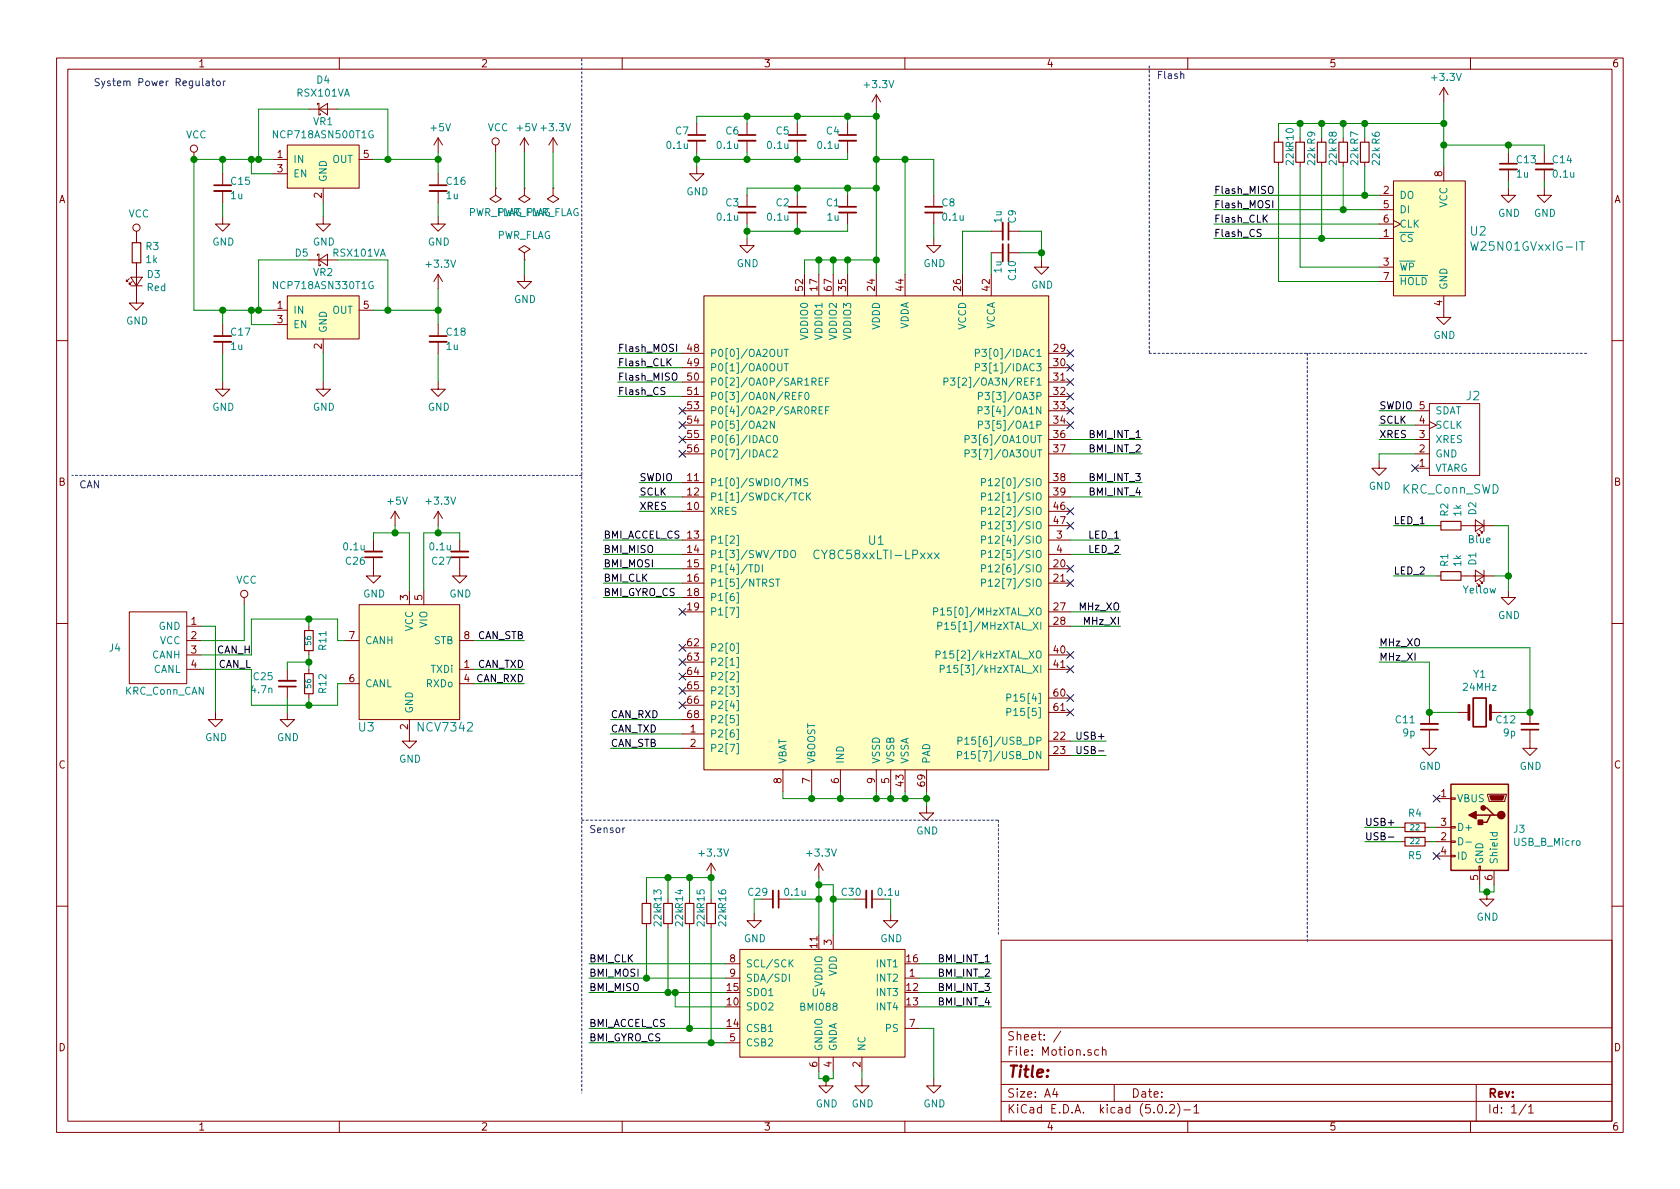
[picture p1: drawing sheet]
<svg xmlns="http://www.w3.org/2000/svg" width="297mm" height="210mm" viewBox="0 0 297 210" stroke-linecap="round" stroke-linejoin="round" font-family="sans-serif">
<g fill="none" stroke="#840000" stroke-width=".18">
<path d="M10 10.3h277v189.9h-277zM12 12.2h273v186.1h-273zM54.6 19.3h5.1M56.1 18.5v-.2h.3v2h.2v-.2M56.4 19.3l1.5-1v2zM60 10.3v1.9M110 10.3v1.9M154.9 16.8l-.7 1.2M154.9 16.8v2.5M154.9 16.8l.8 1.2M160 10.3v1.9M210 10.3v1.9"/>
<path d="M255.3 15.5v2.5M255.3 15.5l-.8 1.3M255.3 15.5l.7 1.3M260 10.3v1.9M34.3 26.9v1.3M39.4 38.3v1.3h1.2l-1.2 1.3-1.3-1.3h1.3M39.4 30.7v2.1M39.4 33.8v2M48.3 28.2h2.5M48.3 30.7h2.5M50.8 25.6h12.7v7.7h-12.7zM57.1 38.3v1.3h1.3l-1.3 1.3-1.2-1.3h1.2"/>
<path d="M57.1 33.3v2.5M63.5 28.2h2.5M77.5 38.3v1.3h1.2l-1.2 1.3-1.3-1.3h1.3M77.5 24.4v2.5M77.5 30.7v2.1M77.5 33.8v2M77.5 24.4l-.8 1.2M77.5 24.4l.7 1.2M87.6 33.3v1.2l1 .7-1 .6-1-.6 1-.7M87.6 33.3h.1M87.6 25.6v1.3M92.7 33.3v1.2l1 .7-1 .6-1-.6 1-.7"/>
<path d="M92.7 33.3h.1M92.7 24.4l-.8 1.2M92.7 24.4v2.5M92.7 24.4l.8 1.2M97.8 33.3v1.2l1 .7-1 .6-1-.6 1-.7M97.8 33.3h.1M97.8 24.4l-.8 1.2M97.8 24.4v2.5M97.8 24.4l.8 1.2M123.2 29.5v1.2h1.3l-1.3 1.3-1.3-1.3h1.3M123.2 21.8v2.1M123.2 24.9v2"/>
<path d="M132.1 21.8v2.1M132.1 24.9v2M132.1 34.5v2.1M132.1 37.6v2M141 21.8v2.1M141 24.9v2M141 34.5v2.1M141 37.6v2M149.9 21.8v2.1M149.9 24.9v2M149.9 34.5v2.1M149.9 37.6v2"/>
<path d="M165.1 34.5v2.1M165.1 37.6v2M226.1 24.4v.7M226.1 28.7v.8M229.9 24.4v.7M229.9 28.7v.8M233.7 24.4v.7M233.7 28.7v.8M237.5 24.4v.7M237.5 28.7v.8M241.3 24.4v.7M241.3 28.7v.8"/>
<path d="M243.8 34.5h2.6M243.8 37.1h2.6M243.8 39.6h2.6M246.4 32h12.7v20.3h-12.7zM246.4 39l1.2 .6-1.2 .7M255.3 29.5v2.5M266.7 33.3v1.2h1.3l-1.3 1.3-1.3-1.3h1.3M266.7 26.9v2.1M266.7 30v2M273 33.3v1.2h1.3l-1.3 1.3-1.2-1.3h1.2M273 26.9v2.1M273 30v2"/>
<path d="M22.9 49.3l-.5 .5v-.3v.3h.2M23.1 49h2l-1 1.5zM23.1 50.5h2M23.4 49.8l-.5 .5v-.3v.3h.2M24.1 46.5v7.1h1.3l-1.3 1.3-1.2-1.3h1.2M24.1 40.9v2M39.4 57.4v2M48.3 54.9h2.5M48.3 57.4h2.5M50.8 52.3h12.7v7.6h-12.7zM54.6 46h5.1M56.1 45.2v-.2h.3v2h.2v-.3"/>
<path d="M56.4 46l1.5-1v2zM57.1 59.9v2.6M63.5 54.9h2.5M77.5 48.5v2.5M77.5 57.4v2M77.5 48.5l-.8 1.3M77.5 48.5l.7 1.3M92.7 48.5v1.3h1.3l-1.3 1.2-1.3-1.2h1.3M92.7 44.7l1-.6-1-.7-1 .7 1 .6v1.3M92.7 46h.1M124.5 52.3h60.9v83.8h-60.9zM132.1 42.2v1.2h1.2l-1.2 1.3-1.3-1.3h1.3"/>
<path d="M142.2 48.5v3.8M144.8 48.5v3.8M147.3 48.5v3.8M149.9 48.5v3.8M154.9 48.5v3.8M160 48.5v3.8M165.1 42.2v1.2h1.3l-1.3 1.3-1.3-1.3h1.3M170.2 48.5v3.8M175.3 40.9h2M175.3 44.7h2M175.3 48.5v3.8M178.3 40.9h2"/>
<path d="M178.3 44.7h2M184.1 46v1.2h1.3l-1.3 1.3-1.2-1.3h1.2M243.8 42.2h2.6M243.8 47.2h2.6M243.8 49.8h2.6M255.3 52.3v3.8h1.2l-1.2 1.3-1.3-1.3h1.3M10 60.2h2M39.4 67.6v1.2h1.2l-1.2 1.3-1.3-1.3h1.3M39.4 60.4v2.1M57.1 67.6v1.2h1.3l-1.3 1.3-1.2-1.3h1.2M77.5 67.6v1.2h1.2l-1.2 1.3-1.3-1.3h1.3M77.5 60.4v2.1"/>
<path d="M120.6 77.7h3.9M120.6 75.2h3.9M120.6 72.6h3.9M120.6 62.5h3.9M120.6 65h3.9M120.6 67.6h3.9M120.6 70.1h3.9M185.4 77.7h3.8M185.4 75.2h3.8M185.4 72.6h3.8M185.4 62.5h3.8M185.4 65h3.8"/>
<path d="M185.4 67.6h3.8M185.4 70.1h3.8M250.2 77.7h2.5M250.2 75.2h2.5M250.2 72.6h2.5M252.7 71.4h8.9v12.7h-8.9zM252.7 74.5l1.3 .7-1.3 .6M285 60.2h2M66 98.5v3.3h1.3l-1.3 1.3-1.2-1.3h1.2M66 95.5v2M69.8 90.4l-.7 1.3M69.8 90.4v2.6"/>
<path d="M69.8 90.4l.8 1.3M77.5 90.4l-.8 1.3M77.5 90.4v2.6M77.5 90.4l.7 1.3M81.3 98.5v3.3h1.2l-1.2 1.3-1.3-1.3h1.3M81.3 95.5v2M120.6 80.3h3.9M120.6 90.4h3.9M120.6 85.3h3.9M120.6 87.9h3.9M120.6 95.5h3.9M120.6 98h3.9"/>
<path d="M185.4 80.3h3.8M185.4 93h3.8M185.4 90.4h3.8M185.4 85.3h3.8M185.4 87.9h3.8M185.4 95.5h3.8M185.4 98h3.8M243.8 81.5v1.3h1.3l-1.3 1.3-1.2-1.3h1.2M250.2 82.8h2.5M250.2 80.3h2.5M254 93h.8M258.3 93h5.9"/>
<path d="M260.9 91.9l1.5 1.1-1.5 1zM261.6 93.7l.5 .5h-.2h.2v-.2M262.4 91.9v2.1M10 110.3h2M22.9 108.2h10.1v12.7h-10.1zM33 118.4h2.6M33 113.3h2.6M33 110.7h2.6M33 115.8h2.6M43.2 105.7v1.2M50.8 118.4v2M54.6 110.7v.8"/>
<path d="M54.6 115.1v.7M54.6 118.4v.7M61 113.3h2.5M63.5 106.9h17.8v20.3h-17.8zM72.4 104.4v2.5M74.9 104.4v2.5M81.3 118.4h2.5M81.3 113.3h2.5M120.6 100.6h3.9M120.6 103.1h3.9M120.6 105.7h3.9M120.6 108.2h3.9"/>
<path d="M120.6 114.5h3.9M120.6 117.1h3.9M120.6 119.6h3.9M185.4 118.4h3.8M185.4 110.7h3.8M185.4 115.8h3.8M185.4 100.6h3.8M185.4 103.1h3.8M185.4 108.2h3.8M254 101.8h.8M258.3 101.8h5.9M260.9 100.8l1.5 1-1.5 1.1z"/>
<path d="M261.6 102.6l.5 .5h-.2h.2v-.2M262.4 100.8v2.1M266.7 104.4v1.3h1.3l-1.3 1.2-1.3-1.2h1.3M285 110.3h2M38.1 126v1.2h1.3l-1.3 1.3-1.3-1.3h1.3M50.8 126v1.2h1.3l-1.3 1.3-1.3-1.3h1.3M50.8 121.4v2M54.6 122.7v.7M61 120.9h2.5M72.4 127.2v3.9h1.3l-1.3 1.2-1.3-1.2h1.3M81.3 120.9h2.5M120.6 129.8h3.9"/>
<path d="M120.6 132.3h3.9M120.6 122.2h3.9M120.6 124.7h3.9M120.6 127.2h3.9M138.4 136.1v3.8M143.5 136.1v3.8M148.6 136.1v3.8M154.9 136.1v3.8M157.5 136.1v3.8M160 136.1v3.8M163.8 136.1v3.8M185.4 126h3.8"/>
<path d="M185.4 131.1h3.8M185.4 133.6h3.8M185.4 123.4h3.8M252.7 129v3.3h1.3l-1.3 1.3-1.2-1.3h1.2M252.7 126v2M257.8 126h1.9M263.5 126h1.9M270.5 129v3.3h1.3l-1.3 1.3-1.3-1.3h1.3M270.5 126v2M114.3 159v.8M118.1 159v.8M121.9 159v.8"/>
<path d="M125.7 152.6v2.6M125.7 159v.8M125.7 152.6l-.7 1.3M125.7 152.6l.8 1.3M134.6 159h2.1M137.7 159h2M144.8 152.6v2.6M144.8 152.6l-.8 1.3M144.8 152.6l.7 1.3M151.1 159h2.1M154.2 159h2M163.8 142.5v1.3h1.3l-1.3 1.2-1.2-1.2h1.2"/>
<path d="M247.6 146.3h.8M247.6 148.8h.8M252 146.3h.7M252 148.8h.7M254 146.3h2.5M254 148.8h2.5M254 141.2h2.5M254 151.4h2.5M256.5 151.3h.8v.2h-.8zM256.5 148.7h.8v.3h-.8zM256.5 146.2h.8v.2h-.8zM256.5 141.1h.8v.2h-.8z"/>
<path d="M261.5 153.2h.2v.7h-.2zM261.6 153.9v2.6M262.9 157.7v1.3h1.3l-1.3 1.3-1.3-1.3h1.3M263 140.5h3.3v.2l-.2 1h-2.8zM264.2 153.9v2.6M10 160.2h2M114.3 163.3v.8M118.1 163.3v.8M121.9 163.3v.8M125.7 163.3v.8M128.3 173h2.5M128.3 170.4h2.5"/>
<path d="M130.8 167.9h29.2v19h-29.2zM133.3 161.5v1.3h1.3l-1.3 1.3-1.2-1.3h1.2M147.3 165.3v2.6M157.5 161.5v1.3h1.2l-1.2 1.3-1.3-1.3h1.3M160 173h2.6M177 166.3h108v32h-108zM285 160.2h2M60 198.3v1.9M110 198.3v1.9M128.3 184.4h2.5M144.8 186.9v2.6M146 190.7v1.3h1.3l-1.3 1.3-1.2-1.3h1.2"/>
<path d="M147.3 186.9v2.6M152.4 190.7v1.3h1.3l-1.3 1.3-1.3-1.3h1.3M152.4 186.9v2.6M160 198.3v1.9M160 181.9h2.6M165.1 190.7v1.3h1.3l-1.3 1.3-1.3-1.3h1.3M177 194.8h108M177 191.8h108M177 187.8h108M177 181.8h108M186.5 192.5l-.4 1h1M186.8 193v1"/>
<path d="M187.6 182.3l-1.3 2M194.3 185.7l-.5-.1-.3 .3 .1 .6 .2 .1 .5-.1M194.9 185.7h.1a.37 .37 0 0 1 .6 .1v.8M194.9 185.1v1.5M197 191.8v3M204.8 195.5l.4-.2a.94 .94 0 0 1 0 1.5 .79 .79 0 0 1-.4-1.3zM206.2 196.7v.1M206.8 195.5l.2-.2h.4l.2 .2 .1 .3-.1 .2-.8 .8h.9M208.2 195.1a1.71 1.71 0 0 1 0 2.3M209.3 196.3h1.2M210 198.3v1.9M211.1 195.8l.4-.5v1.5"/>
<path d="M211.1 196.8h.9M260 198.3v1.9M261 191.8v6.5M269.8 195.2l-1.2 2M270.3 195.8l.4-.5v1.5M270.3 196.8h.8"/>
<circle cx="34.3" cy="26.3" r=".63"/>
<circle cx="87.6" cy="25" r=".63"/>
<circle cx="24.1" cy="40.3" r=".63"/>
<circle cx="43.2" cy="105" r=".63"/>
</g>
<g fill="none" stroke="#008400" stroke-width=".18">
<path d="M54.6 19.3h-8.9v8.9M59.7 19.3h8.9v8.9M154.9 19.3v29.2M255.3 18v11.5M39.4 28.2v2.5M39.4 35.8v2.5M44.4 28.2v2.5h3.9M48.3 28.2h-14v26.7h14M57.1 35.8v2.5M66 28.2h11.5M77.5 26.9v3.8M77.5 35.8v2.5"/>
<path d="M87.6 26.9v6.4M92.7 26.9v6.4M97.8 26.9v6.4M123.2 26.9v2.6M132.1 20.6v1.2M132.1 26.9v1.3M132.1 39.6v2.6M141 20.6v1.2M141 26.9v1.3M141 33.3v1.2M141 39.6v1.3M149.9 20.6v1.2"/>
<path d="M149.9 26.9v1.3h-26.7M149.9 33.3v1.2M149.9 39.6v1.3h-17.8M154.9 20.6h-31.7v1.2M154.9 33.3h-22.8v1.2M154.9 28.2h10.2v6.3M160 28.2v20.3M165.1 39.6v2.6M214.6 34.5h29.2M214.6 37.1h29.2M214.6 39.6h29.2M226.1 29.5v20.3h17.7"/>
<path d="M229.9 21.8v2.6M229.9 29.5v17.7h13.9M233.7 21.8v2.6M233.7 29.5v12.7M237.5 21.8v2.6M237.5 29.5v7.6M241.3 21.8v2.6M241.3 29.5v5M255.3 25.6h17.7v1.3M255.3 21.8h-29.2v2.6M266.7 25.6v1.3M266.7 32v1.3"/>
<path d="M273 32v1.3M39.4 54.9v2.5M44.4 54.9v2.5h3.9M54.6 46h-8.9v8.9M59.7 46h8.9v8.9M66 54.9h11.5M77.5 51v6.4M92.7 46v2.5M144.8 46v2.5M147.3 46v2.5M149.9 46v2.5M154.9 46h-12.7v2.5"/>
<path d="M175.3 40.9h-5.1v7.6M175.3 44.7v3.8M180.3 40.9h3.8v5.1M180.3 44.7h3.8M214.6 42.2h29.2M39.4 62.5v5.1M57.1 62.5v5.1M77.5 62.5v5.1M109.2 62.5h11.4M109.2 70.1h11.4M109.2 67.6h11.4M109.2 65h11.4"/>
<path d="M189.2 77.7h12.7M243.8 72.6h6.4M243.8 75.2h6.4M243.8 77.7h6.4M66 95.5v-1.3h6.4v10.2M69.8 93v1.2M77.5 93v1.2M81.3 95.5v-1.3h-6.4v10.2M106.7 95.5h13.9M106.7 98h13.9M113 85.3h7.6M113 87.9h7.6"/>
<path d="M113 90.4h7.6M189.2 95.5h8.9M189.2 98h8.9M189.2 80.3h12.7M189.2 85.3h12.7M189.2 87.9h12.7M246.4 93h7.6M250.2 80.3h-6.4v1.2M264.2 93h2.5v11.4M35.6 118.4h8.8v6.3h15.3v-3.8h1.3M35.6 110.7h2.5v15.3M43.2 106.9v6.4h-7.6"/>
<path d="M54.6 109.5v1.2M54.6 115.8v2.6M54.6 117.1h-3.8v1.3M61 113.3h-1.3v-3.8h-15.3v6.3h-8.8M83.8 113.3h8.9M83.8 118.4h8.9M106.7 100.6h13.9M106.7 103.1h13.9M106.7 105.7h13.9M189.2 110.7h8.9M189.2 108.2h8.9M243.8 117.1h8.9v8.9h5.1"/>
<path d="M243.8 114.5h26.7v11.5h-5.1M246.4 101.8h7.6M264.2 101.8h2.5M50.8 123.4v2.6M54.6 123.4v1.3M83.8 120.9h8.9M107.9 127.2h12.7M107.9 129.8h12.7M107.9 132.3h12.7M138.4 139.9v1.3h25.4M143.5 139.9v1.3M148.6 139.9v1.3"/>
<path d="M154.9 139.9v1.3M157.5 139.9v1.3M160 139.9v1.3M163.8 139.9v2.6M189.2 131.1h6.4M189.2 133.6h6.4M114.3 159v-3.8h11.4v3.8M118.1 155.2v3.8M121.9 155.2v3.8M133.3 159v2.5M139.7 159h5.1M144.8 155.2v10.1"/>
<path d="M144.8 156.5h2.5v8.8M147.3 159h3.8M157.5 159v2.5M241.3 148.8h6.3M241.3 146.3h6.3M252.7 148.8h1.3M252.7 146.3h1.3M261.6 156.5v1.2h2.6v-1.2M104.1 170.4h24.2M104.1 173h24.2M104.1 175.5h24.2M114.3 164.1v8.9"/>
<path d="M118.1 164.1v11.4M119.4 175.5v2.5h8.9M121.9 164.1v17.8M125.7 164.1v20.3M162.6 170.4h12.7M162.6 173h12.7M162.6 175.5h12.7M162.6 178h12.7M104.1 181.9h24.2M104.1 184.4h24.2M144.8 189.5v1.2h2.5v-1.2M152.4 189.5v1.2"/>
<path d="M162.6 181.9h2.5v8.8"/>
</g>
<g fill="#008400" stroke="#008400" stroke-width=".25">
<circle cx="163.8" cy="141.2" r=".51"/>
<circle cx="143.5" cy="141.2" r=".51"/>
<circle cx="148.6" cy="141.2" r=".51"/>
<circle cx="154.9" cy="141.2" r=".51"/>
<circle cx="157.5" cy="141.2" r=".51"/>
<circle cx="160" cy="141.2" r=".51"/>
<circle cx="154.9" cy="20.6" r=".51"/>
<circle cx="132.1" cy="20.6" r=".51"/>
<circle cx="141" cy="20.6" r=".51"/>
<circle cx="149.9" cy="20.6" r=".51"/>
<circle cx="132.1" cy="28.2" r=".51"/>
<circle cx="141" cy="28.2" r=".51"/>
<circle cx="123.2" cy="28.2" r=".51"/>
<circle cx="154.9" cy="33.3" r=".51"/>
<circle cx="141" cy="33.3" r=".51"/>
<circle cx="149.9" cy="33.3" r=".51"/>
<circle cx="141" cy="40.9" r=".51"/>
<circle cx="132.1" cy="40.9" r=".51"/>
<circle cx="154.9" cy="46" r=".51"/>
<circle cx="144.8" cy="46" r=".51"/>
<circle cx="147.3" cy="46" r=".51"/>
<circle cx="149.9" cy="46" r=".51"/>
<circle cx="184.2" cy="44.7" r=".51"/>
<circle cx="262.9" cy="157.7" r=".51"/>
<circle cx="54.6" cy="117.1" r=".51"/>
<circle cx="54.6" cy="109.5" r=".51"/>
<circle cx="54.6" cy="124.7" r=".51"/>
<circle cx="77.5" cy="94.2" r=".51"/>
<circle cx="69.9" cy="94.2" r=".51"/>
<circle cx="44.5" cy="28.2" r=".51"/>
<circle cx="39.4" cy="28.2" r=".51"/>
<circle cx="39.4" cy="54.9" r=".51"/>
<circle cx="77.5" cy="54.9" r=".51"/>
<circle cx="77.5" cy="28.2" r=".51"/>
<circle cx="154.9" cy="28.2" r=".51"/>
<circle cx="160" cy="28.2" r=".51"/>
<circle cx="44.5" cy="54.9" r=".51"/>
<circle cx="68.6" cy="28.2" r=".51"/>
<circle cx="45.7" cy="28.2" r=".51"/>
<circle cx="68.6" cy="54.9" r=".51"/>
<circle cx="45.7" cy="54.9" r=".51"/>
<circle cx="34.3" cy="28.2" r=".51"/>
<circle cx="237.5" cy="21.8" r=".51"/>
<circle cx="233.7" cy="21.8" r=".51"/>
<circle cx="229.9" cy="21.8" r=".51"/>
<circle cx="241.3" cy="34.5" r=".51"/>
<circle cx="237.5" cy="37.1" r=".51"/>
<circle cx="233.7" cy="42.2" r=".51"/>
<circle cx="241.3" cy="21.8" r=".51"/>
<circle cx="255.3" cy="21.8" r=".51"/>
<circle cx="255.3" cy="25.6" r=".51"/>
<circle cx="266.7" cy="25.6" r=".51"/>
<circle cx="252.7" cy="126" r=".51"/>
<circle cx="270.5" cy="126" r=".51"/>
<circle cx="266.7" cy="101.8" r=".51"/>
<circle cx="144.8" cy="156.5" r=".51"/>
<circle cx="147.3" cy="159" r=".51"/>
<circle cx="144.8" cy="159" r=".51"/>
<circle cx="146" cy="190.7" r=".51"/>
<circle cx="119.4" cy="175.5" r=".51"/>
<circle cx="125.7" cy="155.2" r=".51"/>
<circle cx="121.9" cy="155.2" r=".51"/>
<circle cx="118.1" cy="155.2" r=".51"/>
<circle cx="125.7" cy="184.4" r=".51"/>
<circle cx="121.9" cy="181.9" r=".51"/>
<circle cx="118.1" cy="175.5" r=".51"/>
<circle cx="114.3" cy="173" r=".51"/>
</g>
<g fill="none" stroke="#840000" stroke-width=".33">
<path d="M37.8 33.8h3.1M75.9 33.8h3.1M121.7 24.9h3M130.6 24.9h3M130.6 37.6h3M139.4 24.9h3.1M139.4 37.6h3.1M148.3 24.9h3.1M148.3 37.6h3.1M163.6 37.6h3M177.3 39.4v3M265.2 30h3"/>
<path d="M271.5 30h3.1M177.3 43.2v3M37.8 60.4h3.1M75.9 60.4h3.1M64.5 97.5h3.1M79.8 97.5h3M49.3 120.4h3M251.2 128h3.1M269 128h3M136.7 157.5v3M153.2 157.5v3"/>
</g>
<g fill="none" stroke="#840000" stroke-width=".3">
<path d="M37.8 32.8h3.1M75.9 32.8h3.1M121.7 23.9h3M130.6 23.9h3M130.6 36.6h3M139.4 23.9h3.1M139.4 36.6h3.1M148.3 23.9h3.1M148.3 36.6h3.1M163.6 36.6h3M178.3 39.4v3M265.2 29h3"/>
<path d="M271.5 29h3.1M37.8 59.4h3.1M75.9 59.4h3.1M178.3 43.2v3M64.5 98.5h3.1M79.8 98.5h3M49.3 121.4h3M251.2 129h3.1M260.5 123.4h2.3v5.1h-2.3zM269 129h3M137.7 157.5v3M154.2 157.5v3"/>
</g>
<g fill="none" stroke="#000084" stroke-width=".18">
<path d="M120 74.6l1.3 1.2M120 77.1l1.3 1.2M120 79.6l1.3 1.3M120 72l1.3 1.2M121.3 74.6l-1.3 1.2M121.3 77.1l-1.3 1.2M121.3 79.6l-1.3 1.3M121.3 72l-1.3 1.2M188.6 72l1.2 1.2M188.6 74.6l1.2 1.2M188.6 61.9l1.2 1.2M188.6 64.4l1.2 1.2"/>
<path d="M188.6 66.9l1.2 1.3M188.6 69.5l1.2 1.2M189.8 72l-1.2 1.2M189.8 74.6l-1.2 1.2M189.8 61.9l-1.2 1.2M189.8 64.4l-1.2 1.2M189.8 66.9l-1.2 1.3M189.8 69.5l-1.2 1.2M188.6 89.8l1.2 1.2M188.6 92.3l1.2 1.3M188.6 100l1.2 1.2M189.8 89.8l-1.2 1.2"/>
<path d="M189.8 92.3l-1.2 1.3M189.8 100l-1.2 1.2M249.6 82.2l1.2 1.2M250.8 82.2l-1.2 1.2M120 107.6l1.3 1.2M120 113.9l1.3 1.3M120 116.5l1.3 1.2M120 119l1.3 1.2M121.3 107.6l-1.3 1.2M121.3 113.9l-1.3 1.3M121.3 116.5l-1.3 1.2M121.3 119l-1.3 1.2"/>
<path d="M188.6 115.2l1.2 1.2M188.6 117.7l1.2 1.3M188.6 102.5l1.2 1.2M189.8 115.2l-1.2 1.2M189.8 117.7l-1.2 1.3M189.8 102.5l-1.2 1.2M120 121.6l1.3 1.2M120 124.1l1.3 1.2M121.3 121.6l-1.3 1.2M121.3 124.1l-1.3 1.2M188.6 122.8l1.2 1.2M188.6 125.4l1.2 1.2"/>
<path d="M189.8 122.8l-1.2 1.2M189.8 125.4l-1.2 1.2M253.4 150.8l1.2 1.2M253.4 140.6l1.2 1.2M254.6 150.8l-1.2 1.2M254.6 140.6l-1.2 1.2"/>
</g>
<g fill="none" stroke="#840000" stroke-width=".2">
<path d="M225.3 25.1h1.5v3.6h-1.5zM229.1 25.1h1.5v3.6h-1.5zM232.9 25.1h1.5v3.6h-1.5zM236.7 25.1h1.6v3.6h-1.6zM240.5 25.1h1.6v3.6h-1.6zM23.4 42.9h1.5v3.6h-1.5zM254.8 92.2h3.5v1.5h-3.5zM53.8 111.5h1.6v3.6h-1.6zM53.8 119.1h1.6v3.6h-1.6zM254.8 101.1h3.5v1.5h-3.5zM113.5 159.8h1.6v3.5h-1.6zM117.3 159.8h1.6v3.5h-1.6z"/>
<path d="M121.2 159.8h1.5v3.5h-1.5zM125 159.8h1.5v3.5h-1.5zM248.4 145.5h3.6v1.6h-3.6zM248.4 148.1h3.6v1.5h-3.6z"/>
</g>
<g fill="#ffffc2" stroke="#ffffc2" stroke-width=".18">
<path d="M63.5 106.9h17.8v20.3h-17.8z"/>
<path d="M50.8 52.3h12.7v7.6h-12.7z"/>
<path d="M50.8 25.6h12.7v7.7h-12.7z"/>
<path d="M256.5 138.7h10.2v15.2h-10.2z"/>
<path d="M246.4 32h12.7v20.3h-12.7z"/>
<path d="M130.8 167.9h29.2v19h-29.2z"/>
<path d="M124.5 52.3h60.9v83.8h-60.9z"/>
</g>
<path d="M223.5 38.6l.6 .7M224.1 38l-.8 .8M224.3 33.1a.45 .45 0 0 1 .7 0 .88 .88 0 0 1-.2 1.1h-.4a1.07 1.07 0 0 1-.1-1.1zM225 35.5v1.2M223 40.6h-.5l-.2 .1-.1 .2 .2 .2 .5 .2 .1 .3-.3 .2h-.5M117.6 68.6l-.5-.1-.2 .1-.1 .3 .2 .2 .4 .1 .2 .3-.3 .3-.5-.1M118.1 64l.6 .7M118.7 63.4l-.8 .8M118.9 66.1a.45 .45 0 0 1 .7 0 .88 .88 0 0 1-.2 1.1h-.4a1.07 1.07 0 0 1-.1-1.1zM119.6 60.9v1.2M190.4 132v1l.3 .3h.2l.2-.3v-1M245.5 148h1" fill="none" stroke="#000" stroke-width=".18"/>
<path d="M102.9 10.4v182.9M203.2 11.7v50.8M203.2 62.5h77.5M231.1 62.5v104.1M102.9 84.1h-90.2M102.9 145h73.6M176.5 145v20.3" fill="none" stroke="#0000c2" stroke-width=".18" stroke-dasharray=".4 .4"/>
<path d="M36.5 14.4h.5v.8M37 14.6l-.4 .1-.2 .2 .1 .2h.5M37.4 14.3h.5M37.6 13.9v1.1l.3 .2M38.4 14.4l.3-.1 .2 .1-.1 .7-.3 .1-.2-.3zM39.5 14.3v.9M39.9 14.3l-.4 .2M208.8 13.2l.1-.2 .3 .1 .1 .8M110.5 146.4l-.4 .2" fill="none" stroke="#0000c2" stroke-width=".18"/>
<g fill="none" stroke="#008484" stroke-width=".18">
<path d="M65.9 23.2a.59 .59 0 0 0-.7 .6 .59 .59 0 0 0 .7 .5l.1-.5h-.2M65.9 49.9a.59 .59 0 0 0-.7 .5 .59 .59 0 0 0 .7 .6l.1-.5h-.2M260 42.7l.4 1.6 .3-1.1 .3 1.1 .4-1.6M279.3 42.7h.9M134.9 74.6l.5-.1 .2 .3v.2l-.8 .7h.8M136.2 77.1a.6 .6 0 0 0-.8 .4 .6 .6 0 0 0 .6 .8l.2-.1M136.2 79.7a.6 .6 0 0 0-.8 .4 .6 .6 0 0 0 .6 .7l.2-.1M136.7 79.7l.5-.2 .3 .4-.8 .9h.8M136.9 74.5v1.2l-.7-1.2v1.2M136.9 77.1l.1-.1a.67 .67 0 0 1 .5 .6 .67 .67 0 0 1-.5 .7 .83 .83 0 0 1-.1-1.2zM137.5 61.8v1l.2 .2h.4l.2-.2v-1M137.5 64.3v1l.2 .3 .4-.1 .2-.2v-1"/>
<path d="M138.7 61.8h.7M138.7 64.3h.7M139 61.8v1.2M139 64.3v1.3M140.1 70h.4M140.7 69.4h-.6v1.3h.6M141.3 70h.4M141.9 69.4h-.6v1.3M142.4 69.5l.2-.1a.67 .67 0 0 1 .4 .6 .67 .67 0 0 1-.4 .7l-.3-.3v-.2zM143.6 67.5h.6l.1-.2-.1-.3-.2-.2h-.4v1.3M143.6 72.6l.6-.1 .1-.1-.1-.3-.2-.2h-.4v1.3M143.9 67.5l.4 .6"/>
<path d="M143.9 72.6l.4 .6M144.8 67.5h.5M144.8 72.5h.5M145.4 66.8h-.6v1.3h.6M145.4 71.9h-.6v1.3h.6M146 67.5h.4M146 72.5h.4M146.6 66.8h-.6v1.3M146.6 71.9h-.6v1.3M166.9 67.5h.6l.1-.5-.2-.2h-.5v1.3M168 66.8h.8l-.4 .5 .4 .2v.5l-.2 .1-.6-.1M170.6 77.7l.7-.1v-.5l-.7-.1v1.3"/>
<path d="M172.5 62.4h.6v-.5l-.2-.1h-.4v1.2M172.5 65l.6-.1v-.5l-.2-.1h-.4v1.3M172.9 72.6l.7-.1v-.4l-.2-.2h-.5v1.3M173 70h.6l.1-.2v-.3l-.2-.1h-.5v1.3M173 75.1h.6l.1-.2v-.3l-.2-.1h-.5v1.2M173.6 61.8h.8l-.4 .4 .3 .2v.5l-.1 .1-.6-.1M173.6 64.3h.8l-.4 .5 .3 .1v.6l-.1 .1-.6-.1M174.1 71.9h.8l-.5 .5 .4 .1v.6l-.1 .1-.6-.1M174.2 69.4h.7l-.4 .5 .4 .1-.1 .6-.5 .1-.1-.2M174.2 74.5h.7l-.4 .4 .4 .2v.5l-.2 .1-.5-.1M130.3 94.7h.3v1.8h-.3M133.5 99.9a.64 .64 0 0 1 .7 .6 .64 .64 0 0 1-.7 .6z"/>
<path d="M134.8 99.9v1.2M138.6 97.3a.64 .64 0 0 1 .7 .7 .64 .64 0 0 1-.7 .6zM139.9 97.5l.2-.2a.45 .45 0 0 1 .6 .5v.4l-.2 .3h-.5a.92 .92 0 0 1-.1-1zM140.7 85.9v-1.3l.4 .9 .5-.9v1.3M142.1 87.3a.51 .51 0 0 0-.7 0 .51 .51 0 0 0-.1 .6 .46 .46 0 0 0 .2 .5 .46 .46 0 0 0 .6-.1M142.6 87.2v1.2M142.8 87.7l.5 .7M142.8 84.7l-.5-.1-.1 .2v.3l.5 .3 .1 .3-.2 .2-.5-.1M143.3 87.2l-.7 .7M144.8 97.4a.62 .62 0 0 0-.7 0 .62 .62 0 0 0-.2 .7 .57 .57 0 0 0 .3 .6 .57 .57 0 0 0 .6-.1M165.2 97.8l.8 1M166 97.8l-.8 1"/>
<path d="M170.6 80.2l.7-.1v-.4l-.7-.2v1.3M173.6 95.4h.6v-.5l-.2-.1h-.4v1.3M173.6 85.3l.6-.1v-.4l-.2-.2h-.4v1.3M173.6 87.8h.6v-.5l-.2-.1h-.4v1.2M173.6 98l.6-.1v-.4l-.2-.2h-.4v1.3M173.6 90.4l.6-.1v-.5l-.2-.1h-.4v1.3M173.6 92.9h.6v-.5l-.2-.2h-.4v1.3M174.8 95.1l.3-.3v1.3M174.8 85l.3-.4v1.3M174.8 87.5l.3-.3v1.2M174.8 97.7l.3-.4v1.3M174.8 90.1l.3-.4v1.3"/>
<path d="M174.8 92.6l.3-.4v1.3M174.8 96.1h.7M174.8 85.9h.7M174.8 88.4h.7M174.8 98.6h.7M174.8 91h.7M174.8 93.5h.7M130.3 104.8h.3v1.8h-.3M130.3 107.4h.3v1.8h-.3M130.3 113.7h.3v1.8h-.3M130.3 116.3h.3v1.8h-.3M130.3 118.8h.3v1.8h-.3"/>
<path d="M136.8 102.5l-.5-.1-.2 .1v.4l.6 .2 .1 .3-.2 .3-.5-.1M137.2 102.4h.7M137.5 102.4v1.3M165.1 108.1l.7-.1v-.4l-.7-.1v1.3M165.5 115.8l.6-.1 .1-.2v-.3l-.2-.1h-.5v1.3M165.8 110.7l.6-.1 .1-.1v-.3l-.2-.2h-.5v1.3M166.2 118.3l.7-.1v-.4l-.2-.2h-.5v1.3M166.3 107.8l.3-.3v1.3M166.3 108.8h.7M166.7 115.5l.4-.4v1.3M166.7 116.4h.7M167 110.4l.4-.4v1.3"/>
<path d="M167 111.3h.7M167.4 118l.4-.4v1.3M167.4 118.9h.8M173.6 100.5h.6v-.5l-.2-.1h-.4v1.2M173.6 103.1l.6-.1v-.5l-.2-.1h-.4v1.3M174.8 100.2l.3-.3v1.2M174.8 102.8l.3-.4v1.3M174.8 101.1h.7M174.8 103.7h.7M130.3 129h.3v1.8h-.3M130.3 131.5h.3v1.8h-.3M130.3 121.3h.3v1.9h-.3"/>
<path d="M130.3 123.9h.3v1.8h-.3M130.3 126.4h.3v1.8h-.3M169.3 133.5h.6l.2-.2-.1-.3-.2-.1h-.5v1.3M169.4 131l.7-.1v-.4l-.7-.2v1.3M170.5 133.2l.4-.3v1.3M170.5 134.2h.7M170.6 130.7l.3-.4v1.3M170.6 131.6h.7M178 123.4l.6-.1 .1-.4-.2-.2h-.5v1.3M178 125.9h.6l.1-.5-.2-.1h-.5v1.2M257.9 148.1a.64 .64 0 0 1 .8 .7 .64 .64 0 0 1-.8 .6zM259.2 148.9h1"/>
<path d="M263.4 147.2h1.3M263.9 147.2v.4l.2 .2 .6-.1v-.5M139.6 172.3v1.2M139.7 170.3l.5 .7M140.2 169.7l-.7 .8"/>
</g>
<path d="M259.7 124.7v2.5M263.5 124.7v2.5" fill="none" stroke="#840000" stroke-width=".51"/>
<path d="M256.5 138.7h10.2v15.2h-10.2zM261 144.1h2.5M262.3 142.9h.6l1.3 1.2h.6M264.2 144.1h-.7l-.6 1.3h-1.3" fill="none" stroke="#840000" stroke-width=".25"/>
<g fill="#840000" stroke="#840000" stroke-width=".25">
<path d="M261.4 145h.7v.8h-.7z"/>
<path d="M259.7 144.1l1.3-.6v1.3z"/>
<circle cx="265.4" cy="144.1" r=".63"/>
<circle cx="262.3" cy="142.9" r=".38"/>
</g>
<path d="M263.4 140.7h2.5l-.2 .8h-2z" fill="#840000" stroke="#840000" stroke-width=".18"/>
<text font-size="2.8" fill="#840000" x="178" y="190.5">Title:</text>
<g font-size="2.1" fill="#008484">
<text x="260" y="41.7">U2</text>
<text x="260.8" y="44.3">W25N01GVxxIG-IT</text>
<text x="259.3" y="70.8">J2</text>
<text x="247.9" y="87.3">KRC_Conn_SWD</text>
<text x="144.7" y="98.9">CY8C58xxLTI-LPxxx</text>
<text x="153.6" y="96.3">U1</text>
<text x="63.4" y="129.4">U3</text>
<text x="74.1" y="129.4">NCV7342</text>
</g>
<g font-size="2.1" fill="#840000">
<text x="178" y="184">Sheet: /</text>
<text x="178" y="186.7">File: Motion.sch</text>
<text x="178" y="196.9">KiCad E.D.A. kicad (5.0.2)-1</text>
<text x="178" y="194.1">Size: A4</text>
<text x="200" y="194.1">Date:</text>
<text x="263" y="194.1">Rev:</text>
<text x="263" y="196.9">Id: 1/1</text>
</g>
<g font-size="1.8" fill="#840000">
<text x="35" y="11.9">1</text>
<text x="85" y="11.9">2</text>
<text x="135" y="11.9">3</text>
<text x="185" y="11.9">4</text>
<text x="235" y="11.9">5</text>
<text x="285" y="11.9">6</text>
<text x="49" y="27.9">1</text>
<text x="64.3" y="27.9">5</text>
<text x="10.4" y="35.9">A</text>
<text x="49" y="30.5">3</text>
<text x="56.9" y="35" transform="rotate(-90 56.9 35)">2</text>
<text x="244.6" y="34.3">2</text>
<text x="255" y="31.2" transform="rotate(-90 255 31.2)">8</text>
<text x="285.4" y="35.9">A</text>
<text x="244.6" y="41.9">1</text>
<text x="244.6" y="36.8">5</text>
<text x="244.6" y="39.4">6</text>
<text x="244.6" y="47">3</text>
<text x="142" y="51.4" transform="rotate(-90 142 51.4)">52</text>
<text x="144.5" y="51.4" transform="rotate(-90 144.5 51.4)">17</text>
<text x="147.1" y="51.4" transform="rotate(-90 147.1 51.4)">67</text>
<text x="149.6" y="51.4" transform="rotate(-90 149.6 51.4)">35</text>
<text x="154.7" y="51.4" transform="rotate(-90 154.7 51.4)">24</text>
<text x="159.8" y="51.4" transform="rotate(-90 159.8 51.4)">44</text>
<text x="169.9" y="51.4" transform="rotate(-90 169.9 51.4)">26</text>
<text x="175" y="51.4" transform="rotate(-90 175 51.4)">42</text>
<text x="244.6" y="49.5">7</text>
<text x="49" y="54.6">1</text>
<text x="49" y="57.1">3</text>
<text x="64.3" y="54.6">5</text>
<text x="255" y="54.1" transform="rotate(-90 255 54.1)">4</text>
<text x="56.9" y="61.7" transform="rotate(-90 56.9 61.7)">2</text>
<text x="121.6" y="62.2">48</text>
<text x="121.6" y="64.8">49</text>
<text x="186.4" y="62.2">29</text>
<text x="186.4" y="64.8">30</text>
<text x="121.6" y="67.3">50</text>
<text x="121.6" y="69.8">51</text>
<text x="186.4" y="67.3">31</text>
<text x="186.4" y="69.8">32</text>
<text x="121.6" y="72.4">53</text>
<text x="121.6" y="74.9">54</text>
<text x="121.6" y="77.5">55</text>
<text x="186.4" y="72.4">33</text>
<text x="186.4" y="74.9">34</text>
<text x="186.4" y="77.5">36</text>
<text x="251" y="77.5">3</text>
<text x="251" y="74.9">4</text>
<text x="121.6" y="80">56</text>
<text x="186.4" y="80">37</text>
<text x="251" y="82.5">1</text>
<text x="251" y="80">2</text>
<text x="10.4" y="85.9">B</text>
<text x="121.6" y="85.1">11</text>
<text x="121.6" y="87.6">12</text>
<text x="186.4" y="85.1">38</text>
<text x="186.4" y="87.6">39</text>
<text x="285.4" y="85.9">B</text>
<text x="121.6" y="90.2">10</text>
<text x="121.6" y="95.2">13</text>
<text x="186.4" y="90.2">46</text>
<text x="186.4" y="92.7">47</text>
<text x="186.8" y="95.2">3</text>
<text x="121.6" y="97.8">14</text>
<text x="121.6" y="100.3">15</text>
<text x="186.4" y="100.3">20</text>
<text x="186.8" y="97.8">4</text>
<text x="72.1" y="106.1" transform="rotate(-90 72.1 106.1)">3</text>
<text x="74.7" y="106.1" transform="rotate(-90 74.7 106.1)">5</text>
<text x="121.6" y="102.9">16</text>
<text x="121.6" y="105.4">18</text>
<text x="121.6" y="107.9">19</text>
<text x="186.4" y="102.9">21</text>
<text x="186.4" y="107.9">27</text>
<text x="33.8" y="110.5">1</text>
<text x="33.8" y="113">2</text>
<text x="61.7" y="113">7</text>
<text x="82.1" y="113">8</text>
<text x="186.4" y="110.5">28</text>
<text x="33.8" y="115.6">3</text>
<text x="33.8" y="118.1">4</text>
<text x="82.1" y="118.1">1</text>
<text x="121.6" y="114.3">62</text>
<text x="121.6" y="116.8">63</text>
<text x="121.6" y="119.4">64</text>
<text x="186.4" y="115.6">40</text>
<text x="186.4" y="118.1">41</text>
<text x="61.7" y="120.6">6</text>
<text x="121.6" y="121.9">65</text>
<text x="121.6" y="124.5">66</text>
<text x="186.4" y="123.2">60</text>
<text x="186.4" y="125.7">61</text>
<text x="72.1" y="129" transform="rotate(-90 72.1 129)">2</text>
<text x="121.6" y="127">68</text>
<text x="122.1" y="129.5">1</text>
<text x="186.4" y="130.8">22</text>
<text x="10.4" y="135.9">C</text>
<text x="122.1" y="132.1">2</text>
<text x="186.4" y="133.3">23</text>
<text x="285.4" y="135.9">C</text>
<text x="138.2" y="138.5" transform="rotate(-90 138.2 138.5)">8</text>
<text x="143.3" y="138.5" transform="rotate(-90 143.3 138.5)">7</text>
<text x="148.3" y="138.5" transform="rotate(-90 148.3 138.5)">6</text>
<text x="154.7" y="138.5" transform="rotate(-90 154.7 138.5)">9</text>
<text x="157.2" y="138.5" transform="rotate(-90 157.2 138.5)">5</text>
<text x="159.8" y="139" transform="rotate(-90 159.8 139)">43</text>
<text x="163.6" y="139" transform="rotate(-90 163.6 139)">69</text>
<text x="254.8" y="141">1</text>
<text x="254.8" y="148.6">2</text>
<text x="254.8" y="146">3</text>
<text x="254.8" y="151.1">4</text>
<text x="261.4" y="155.7" transform="rotate(-90 261.4 155.7)">5</text>
<text x="263.9" y="155.7" transform="rotate(-90 263.9 155.7)">6</text>
<text x="144.5" y="167.6" transform="rotate(-90 144.5 167.6)">11</text>
<text x="147.1" y="167.1" transform="rotate(-90 147.1 167.1)">3</text>
<text x="129.1" y="170.2">8</text>
<text x="129.1" y="172.7">9</text>
<text x="160.3" y="170.2">16</text>
<text x="160.8" y="172.7">1</text>
<text x="128.6" y="177.8">10</text>
<text x="128.6" y="175.3">15</text>
<text x="160.3" y="175.3">12</text>
<text x="160.3" y="177.8">13</text>
<text x="10.4" y="185.9">D</text>
<text x="128.6" y="181.6">14</text>
<text x="129.1" y="184.1">5</text>
<text x="160.8" y="181.6">7</text>
<text x="285.4" y="185.9">D</text>
<text x="144.5" y="188.7" transform="rotate(-90 144.5 188.7)">6</text>
<text x="147.1" y="188.7" transform="rotate(-90 147.1 188.7)">4</text>
<text x="152.1" y="188.7" transform="rotate(-90 152.1 188.7)">2</text>
<text x="35" y="199.9">1</text>
<text x="85" y="199.9">2</text>
<text x="135" y="199.9">3</text>
<text x="185" y="199.9">4</text>
<text x="235" y="199.9">5</text>
<text x="285" y="199.9">6</text>
</g>
<g font-size="1.8" fill="#0000c2">
<text x="16.5" y="15.2">System Power Regulator</text>
<text x="204.5" y="14">Flash</text>
<text x="14" y="86.4">CAN</text>
<text x="104.1" y="147.3">Sensor</text>
</g>
<g font-size="1.8" fill="#008484">
<text x="52.6" y="17.1">RSX101VA</text>
<text x="56" y="14.8">D4</text>
<text x="153" y="15.6">+3.3V</text>
<text x="253.3" y="14.3">+3.3V</text>
<text x="55.4" y="22.1">VR1</text>
<text x="76.3" y="23.2">+5V</text>
<text x="86.2" y="23.2">VCC</text>
<text x="91.5" y="23.2">+5V +3.3V</text>
<text x="119.5" y="23.8">C7</text>
<text x="128.4" y="23.8">C6</text>
<text x="137.3" y="23.8">C5</text>
<text x="146.2" y="23.8">C4</text>
<text x="32.9" y="24.5">VCC</text>
<text x="48.7" y="24.5">NCP718ASN500T1G</text>
<text x="51.8" y="28.8">IN</text>
<text x="58.8" y="28.8">OUT</text>
<text x="118" y="26.3">0.1u</text>
<text x="126.9" y="26.3">0.1u</text>
<text x="135.8" y="26.3">0.1u</text>
<text x="144.7" y="26.3">0.1u</text>
<text x="228.7" y="29.1" transform="rotate(-90 228.7 29.1)">22kR10</text>
<text x="232.5" y="29.1" transform="rotate(-90 232.5 29.1)">22k R9</text>
<text x="236.3" y="29.1" transform="rotate(-90 236.3 29.1)">22k R8</text>
<text x="240.2" y="29.1" transform="rotate(-90 240.2 29.1)">22k R7</text>
<text x="244" y="29.1" transform="rotate(-90 244 29.1)">22k R6</text>
<text x="268.2" y="28.9">C13</text>
<text x="274.6" y="28.9">C14</text>
<text x="40.9" y="35.2">1u</text>
<text x="40.9" y="32.7">C15</text>
<text x="51.8" y="31.4">EN</text>
<text x="57.8" y="32.3" transform="rotate(-90 57.8 32.3)">GND</text>
<text x="79" y="35.2">1u</text>
<text x="79" y="32.7">C16</text>
<text x="121.4" y="34.5">GND</text>
<text x="247.4" y="35.2">DO</text>
<text x="268.2" y="31.4">1u</text>
<text x="274.7" y="31.4">0.1u</text>
<text x="22.7" y="38.4">VCC</text>
<text x="82.7" y="38.2">PWR_FLAG PWR_FLAG</text>
<text x="87.7" y="38.2">PWR_FLAG</text>
<text x="126.9" y="39">0.1u</text>
<text x="128.4" y="36.5">C3</text>
<text x="135.8" y="39">0.1u</text>
<text x="137.3" y="36.5">C2</text>
<text x="146.2" y="36.5">C1</text>
<text x="146.3" y="39">1u</text>
<text x="166.6" y="36.5">C8</text>
<text x="166.8" y="39">0.1u</text>
<text x="177.1" y="39.4" transform="rotate(-90 177.1 39.4)">1u</text>
<text x="179.6" y="39.4" transform="rotate(-90 179.6 39.4)">C9</text>
<text x="247.4" y="37.7">DI</text>
<text x="247.4" y="40.3">CLK</text>
<text x="255.9" y="36.7" transform="rotate(-90 255.9 36.7)">VCC</text>
<text x="264.9" y="38.3">GND</text>
<text x="271.2" y="38.3">GND</text>
<text x="25.8" y="44.2">R3</text>
<text x="25.9" y="46.5">1k</text>
<text x="37.5" y="43.4">GND</text>
<text x="52.2" y="45.4">D5</text>
<text x="55.3" y="43.4">GND</text>
<text x="59" y="45.4">RSX101VA</text>
<text x="75.5" y="47.3">+3.3V</text>
<text x="75.6" y="43.4">GND</text>
<text x="87.8" y="42.3">PWR_FLAG</text>
<text x="130.3" y="47.2">GND</text>
<text x="163.3" y="47.2">GND</text>
<text x="247.4" y="42.8">CS</text>
<text x="247.4" y="47.9">WP</text>
<text x="26" y="51.5">Red</text>
<text x="26.1" y="49.2">D3</text>
<text x="48.7" y="51.1">NCP718ASN330T1G</text>
<text x="55.4" y="48.8">VR2</text>
<text x="90.9" y="53.6">GND</text>
<text x="177.1" y="48.2" transform="rotate(-90 177.1 48.2)">1u</text>
<text x="179.6" y="49.5" transform="rotate(-90 179.6 49.5)">C10</text>
<text x="182.3" y="51">GND</text>
<text x="247.4" y="50.4">HOLD</text>
<text x="255.9" y="51.3" transform="rotate(-90 255.9 51.3)">GND</text>
<text x="22.3" y="57.4">GND</text>
<text x="40.9" y="59.4">C17</text>
<text x="51.8" y="55.5">IN</text>
<text x="51.8" y="58">EN</text>
<text x="57.8" y="58.9" transform="rotate(-90 57.8 58.9)">GND</text>
<text x="58.8" y="55.5">OUT</text>
<text x="79" y="59.4">C18</text>
<text x="142.9" y="59.9" transform="rotate(-90 142.9 59.9)">VDDIO0</text>
<text x="145.4" y="59.9" transform="rotate(-90 145.4 59.9)">VDDIO1</text>
<text x="148" y="59.9" transform="rotate(-90 148 59.9)">VDDIO2</text>
<text x="150.5" y="59.9" transform="rotate(-90 150.5 59.9)">VDDIO3</text>
<text x="155.6" y="58.3" transform="rotate(-90 155.6 58.3)">VDDD</text>
<text x="160.7" y="58.3" transform="rotate(-90 160.7 58.3)">VDDA</text>
<text x="170.8" y="58.3" transform="rotate(-90 170.8 58.3)">VCCD</text>
<text x="175.9" y="58.3" transform="rotate(-90 175.9 58.3)">VCCA</text>
<text x="253.4" y="59.9">GND</text>
<text x="40.9" y="61.9">1u</text>
<text x="79" y="61.9">1u</text>
<text x="125.5" y="63.1">P0[0]/OA2OUT</text>
<text x="125.5" y="65.7">P0[1]/OA0OUT</text>
<text x="174.3" y="63.1">P3[0]/IDAC1</text>
<text x="174.3" y="65.7">P3[1]/IDAC3</text>
<text x="125.5" y="68.2">P0[2]/OA0P/SAR1REF</text>
<text x="125.5" y="70.7">P0[3]/OA0N/REF0</text>
<text x="169.7" y="68.2">P3[2]/OA3N/REF1</text>
<text x="174.8" y="70.7">P3[3]/OA3P</text>
<text x="37.5" y="72.6">GND</text>
<text x="55.3" y="72.6">GND</text>
<text x="75.6" y="72.6">GND</text>
<text x="125.5" y="73.3">P0[4]/OA2P/SAR0REF</text>
<text x="125.5" y="75.8">P0[5]/OA2N</text>
<text x="174.7" y="73.3">P3[4]/OA1N</text>
<text x="174.8" y="75.8">P3[5]/OA1P</text>
<text x="253.7" y="75.8">SCLK</text>
<text x="253.7" y="73.3">SDAT</text>
<text x="125.5" y="78.4">P0[6]/IDAC0</text>
<text x="125.5" y="80.9">P0[7]/IDAC2</text>
<text x="172.2" y="78.4">P3[6]/OA1OUT</text>
<text x="172.2" y="80.9">P3[7]/OA3OUT</text>
<text x="253.7" y="83.4">VTARG</text>
<text x="253.7" y="80.9">GND</text>
<text x="253.7" y="78.4">XRES</text>
<text x="68.6" y="89.2">+5V</text>
<text x="75.5" y="89.2">+3.3V</text>
<text x="125.5" y="86">P1[0]/SWDIO/TMS</text>
<text x="125.5" y="88.5">P1[1]/SWDCK/TCK</text>
<text x="175.6" y="86">P12[0]/SIO</text>
<text x="175.6" y="88.5">P12[1]/SIO</text>
<text x="242" y="86.6">GND</text>
<text x="125.5" y="91.1">XRES</text>
<text x="175.6" y="91.1">P12[2]/SIO</text>
<text x="175.6" y="93.6">P12[3]/SIO</text>
<text x="256.1" y="91.3" transform="rotate(-90 256.1 91.3)">R2</text>
<text x="258.4" y="91.2" transform="rotate(-90 258.4 91.2)">1k</text>
<text x="261" y="91" transform="rotate(-90 261 91)">D2</text>
<text x="60.9" y="97.3">0.1u</text>
<text x="61.2" y="99.9">C26</text>
<text x="76.1" y="97.3">0.1u</text>
<text x="76.5" y="99.9">C27</text>
<text x="125.5" y="96.1">P1[2]</text>
<text x="125.5" y="98.7">P1[3]/SWV/TDO</text>
<text x="125.5" y="101.2">P1[4]/TDI</text>
<text x="175.6" y="101.2">P12[6]/SIO</text>
<text x="175.6" y="96.1">P12[4]/SIO</text>
<text x="175.6" y="98.7">P12[5]/SIO</text>
<text x="256.1" y="100.1" transform="rotate(-90 256.1 100.1)">R1</text>
<text x="258.4" y="100.1" transform="rotate(-90 258.4 100.1)">1k</text>
<text x="259.7" y="96.1">Blue</text>
<text x="261" y="99.9" transform="rotate(-90 261 99.9)">D1</text>
<text x="41.8" y="103.2">VCC</text>
<text x="64.2" y="105.7">GND</text>
<text x="79.5" y="105.7">GND</text>
<text x="125.5" y="103.8">P1[5]/NTRST</text>
<text x="125.5" y="106.3">P1[6]</text>
<text x="175.6" y="103.8">P12[7]/SIO</text>
<text x="258.8" y="104.9">Yellow</text>
<text x="28.1" y="111.4">GND</text>
<text x="28.3" y="113.9">VCC</text>
<text x="64.5" y="113.9">CANH</text>
<text x="73" y="111.7" transform="rotate(-90 73 111.7)">VCC</text>
<text x="75.6" y="111" transform="rotate(-90 75.6 111)">VIO</text>
<text x="76.7" y="113.9">STB</text>
<text x="125.5" y="108.8">P1[7]</text>
<text x="166.8" y="108.8">P15[0]/MHzXTAL_XO</text>
<text x="167.7" y="111.4">P15[1]/MHzXTAL_XI</text>
<text x="264.9" y="109.5">GND</text>
<text x="19.4" y="115.2">J4</text>
<text x="26.9" y="116.5">CANH</text>
<text x="27.1" y="119">CANL</text>
<text x="57.7" y="114.9" transform="rotate(-90 57.7 114.9)">R11</text>
<text x="76.2" y="119">TXDi</text>
<text x="125.5" y="115.2">P2[0]</text>
<text x="125.5" y="117.7">P2[1]</text>
<text x="167.3" y="116.5">P15[2]/kHzXTAL_XO</text>
<text x="168.2" y="119">P15[3]/kHzXTAL_XI</text>
<text x="260.6" y="119.9">Y1</text>
<text x="22.1" y="122.9">KRC_Conn_CAN</text>
<text x="44.6" y="122.6">4.7n</text>
<text x="44.9" y="120.3">C25</text>
<text x="57.7" y="122.5" transform="rotate(-90 57.7 122.5)">R12</text>
<text x="64.5" y="121.5">CANL</text>
<text x="75.4" y="121.5">RXDo</text>
<text x="125.5" y="120.3">P2[2]</text>
<text x="125.5" y="122.8">P2[3]</text>
<text x="125.5" y="125.3">P2[4]</text>
<text x="179.1" y="124.1">P15[4]</text>
<text x="258.8" y="122.2">24MHz</text>
<text x="36.3" y="131.1">GND</text>
<text x="49" y="131.1">GND</text>
<text x="73" y="126.2" transform="rotate(-90 73 126.2)">GND</text>
<text x="125.5" y="130.4">P2[6]</text>
<text x="125.5" y="127.9">P2[5]</text>
<text x="171.4" y="131.7">P15[6]/USB_DP</text>
<text x="179.1" y="126.6">P15[5]</text>
<text x="246.8" y="127.9">C11</text>
<text x="248.1" y="130.2">9p</text>
<text x="264.6" y="127.9">C12</text>
<text x="265.9" y="130.2">9p</text>
<text x="70.6" y="134.9">GND</text>
<text x="125.5" y="133">P2[7]</text>
<text x="139.1" y="135.1" transform="rotate(-90 139.1 135.1)">VBAT</text>
<text x="144.1" y="135.1" transform="rotate(-90 144.1 135.1)">VBOOST</text>
<text x="149.2" y="135.1" transform="rotate(-90 149.2 135.1)">IND</text>
<text x="155.6" y="135.1" transform="rotate(-90 155.6 135.1)">VSSD</text>
<text x="158.1" y="135.1" transform="rotate(-90 158.1 135.1)">VSSB</text>
<text x="160.7" y="135.1" transform="rotate(-90 160.7 135.1)">VSSA</text>
<text x="164.5" y="135.1" transform="rotate(-90 164.5 135.1)">PAD</text>
<text x="171.3" y="134.2">P15[7]/USB_DN</text>
<text x="250.9" y="136.1">GND</text>
<text x="268.7" y="136.1">GND</text>
<text x="257.6" y="141.9">VBUS</text>
<text x="162" y="147.6">GND</text>
<text x="249.1" y="144.4">R4</text>
<text x="257.6" y="146.9">D+</text>
<text x="267.7" y="147.3">J3</text>
<text x="267.7" y="149.6">USB_B_Micro</text>
<text x="123.8" y="151.5">+3.3V</text>
<text x="142.8" y="151.5">+3.3V</text>
<text x="249.1" y="151.9">R5</text>
<text x="257.6" y="152">ID</text>
<text x="262.3" y="152.9" transform="rotate(-90 262.3 152.9)">GND</text>
<text x="264.8" y="152.9" transform="rotate(-90 264.8 152.9)">Shield</text>
<text x="138.8" y="158.4">0.1u</text>
<text x="148.9" y="158.4">C30</text>
<text x="117" y="163.7" transform="rotate(-90 117 163.7)">22kR13</text>
<text x="120.8" y="163.7" transform="rotate(-90 120.8 163.7)">22kR14</text>
<text x="124.6" y="163.7" transform="rotate(-90 124.6 163.7)">22kR15</text>
<text x="128.4" y="163.7" transform="rotate(-90 128.4 163.7)">22kR16</text>
<text x="131.5" y="166.6">GND</text>
<text x="155.7" y="166.6">GND</text>
<text x="261.1" y="162.8">GND</text>
<text x="131.8" y="171.1">SCL/SCK</text>
<text x="131.8" y="173.6">SDA/SDI</text>
<text x="148" y="172.6" transform="rotate(-90 148 172.6)">VDD</text>
<text x="155.2" y="173.6">INT2</text>
<text x="155.2" y="171.1">INT1</text>
<text x="131.8" y="178.7">SDO2</text>
<text x="131.8" y="176.1">SDO1</text>
<text x="141.7" y="178.7">BMI088</text>
<text x="143.7" y="176.2">U4</text>
<text x="145.4" y="174.5" transform="rotate(-90 145.4 174.5)">VDDIO</text>
<text x="155.2" y="176.1">INT3</text>
<text x="155.2" y="178.7">INT4</text>
<text x="131.8" y="182.5">CSB1</text>
<text x="131.8" y="185">CSB2</text>
<text x="145.4" y="185.9" transform="rotate(-90 145.4 185.9)">GNDIO</text>
<text x="148" y="185.9" transform="rotate(-90 148 185.9)">GNDA</text>
<text x="153" y="185.9" transform="rotate(-90 153 185.9)">NC</text>
<text x="156.6" y="182.5">PS</text>
<text x="144.2" y="195.8">GND</text>
<text x="150.6" y="195.8">GND</text>
<text x="163.3" y="195.8">GND</text>
</g>
<g font-size="1.8">
<text x="214.6" y="34.3">Flash_MISO</text>
<text x="214.6" y="39.4">Flash_CLK</text>
<text x="214.6" y="36.8">Flash_MOSI</text>
<text x="214.6" y="41.9">Flash_CS</text>
<text x="109.2" y="64.8">Flash_CLK</text>
<text x="109.2" y="62.2">Flash_MOSI</text>
<text x="109.2" y="67.3">Flash_MISO</text>
<text x="109.2" y="69.8">Flash_CS</text>
<text x="192.9" y="77.5">BMI_INT_1</text>
<text x="243.8" y="72.4">SWDIO 5</text>
<text x="243.8" y="74.9">SCLK</text>
<text x="243.8" y="77.5">XRES</text>
<text x="192.9" y="80">BMI_INT_2</text>
<text x="113" y="85.1">SWDIO</text>
<text x="113" y="87.6">SCLK</text>
<text x="192.9" y="85.1">BMI_INT_3</text>
<text x="192.9" y="87.6">BMI_INT_4</text>
<text x="106.7" y="95.2">BMI_ACCEL_CS</text>
<text x="113" y="90.2">XRES</text>
<text x="192.6" y="95.2">LED_1</text>
<text x="246.4" y="92.7">LED_1</text>
<text x="106.7" y="100.3">BMI_MOSI</text>
<text x="106.7" y="97.8">BMI_MISO</text>
<text x="192.6" y="97.8">LED_2</text>
<text x="246.4" y="101.6">LED_2</text>
<text x="106.7" y="102.9">BMI_CLK</text>
<text x="106.7" y="105.4">BMI_GYRO_CS</text>
<text x="191" y="107.9">MHz_XO</text>
<text x="84.4" y="113">CAN_STB</text>
<text x="191.8" y="110.5">MHz_XI</text>
<text x="38.4" y="115.6">CAN_H</text>
<text x="38.6" y="118.1">CAN_L</text>
<text x="84.4" y="118.1">CAN_TXD</text>
<text x="243.8" y="114.3">MHz_XO</text>
<text x="243.8" y="116.8">MHz_XI</text>
<text x="82.1" y="120.6">4 CAN_RXD</text>
<text x="107.9" y="129.5">CAN_TXD</text>
<text x="107.9" y="127">CAN_RXD</text>
<text x="190.8" y="130.8">USB+</text>
<text x="107.9" y="132.1">CAN_STB</text>
<text x="191.3" y="133.3">USB-</text>
<text x="241.3" y="146">USB+</text>
<text x="241.3" y="148.6">USB-</text>
<text x="104.1" y="172.7">BMI_MOSI</text>
<text x="104.1" y="170.2">BMI_CLK</text>
<text x="166.2" y="170.2">BMI_INT_1</text>
<text x="166.2" y="172.7">BMI_INT_2</text>
<text x="104.1" y="175.3">BMI_MISO</text>
<text x="166.2" y="175.3">BMI_INT_3</text>
<text x="166.2" y="177.8">BMI_INT_4</text>
<text x="104.1" y="181.6">BMI_ACCEL_CS</text>
<text x="104.1" y="184.1">BMI_GYRO_CS</text>
</g>
<g font-size="1.8" fill="#008400">
<text x="132.4" y="158.4">C29</text>
<text x="155.3" y="158.4">0.1u</text>
</g>
<g font-size="1.4" fill="#008484">
<text x="55" y="114" transform="rotate(-90 55 114)">56</text>
<text x="55" y="121.7" transform="rotate(-90 55 121.7)">56</text>
<text x="249.4" y="146.8">22</text>
<text x="249.4" y="149.2">22</text>
</g>
</svg>
